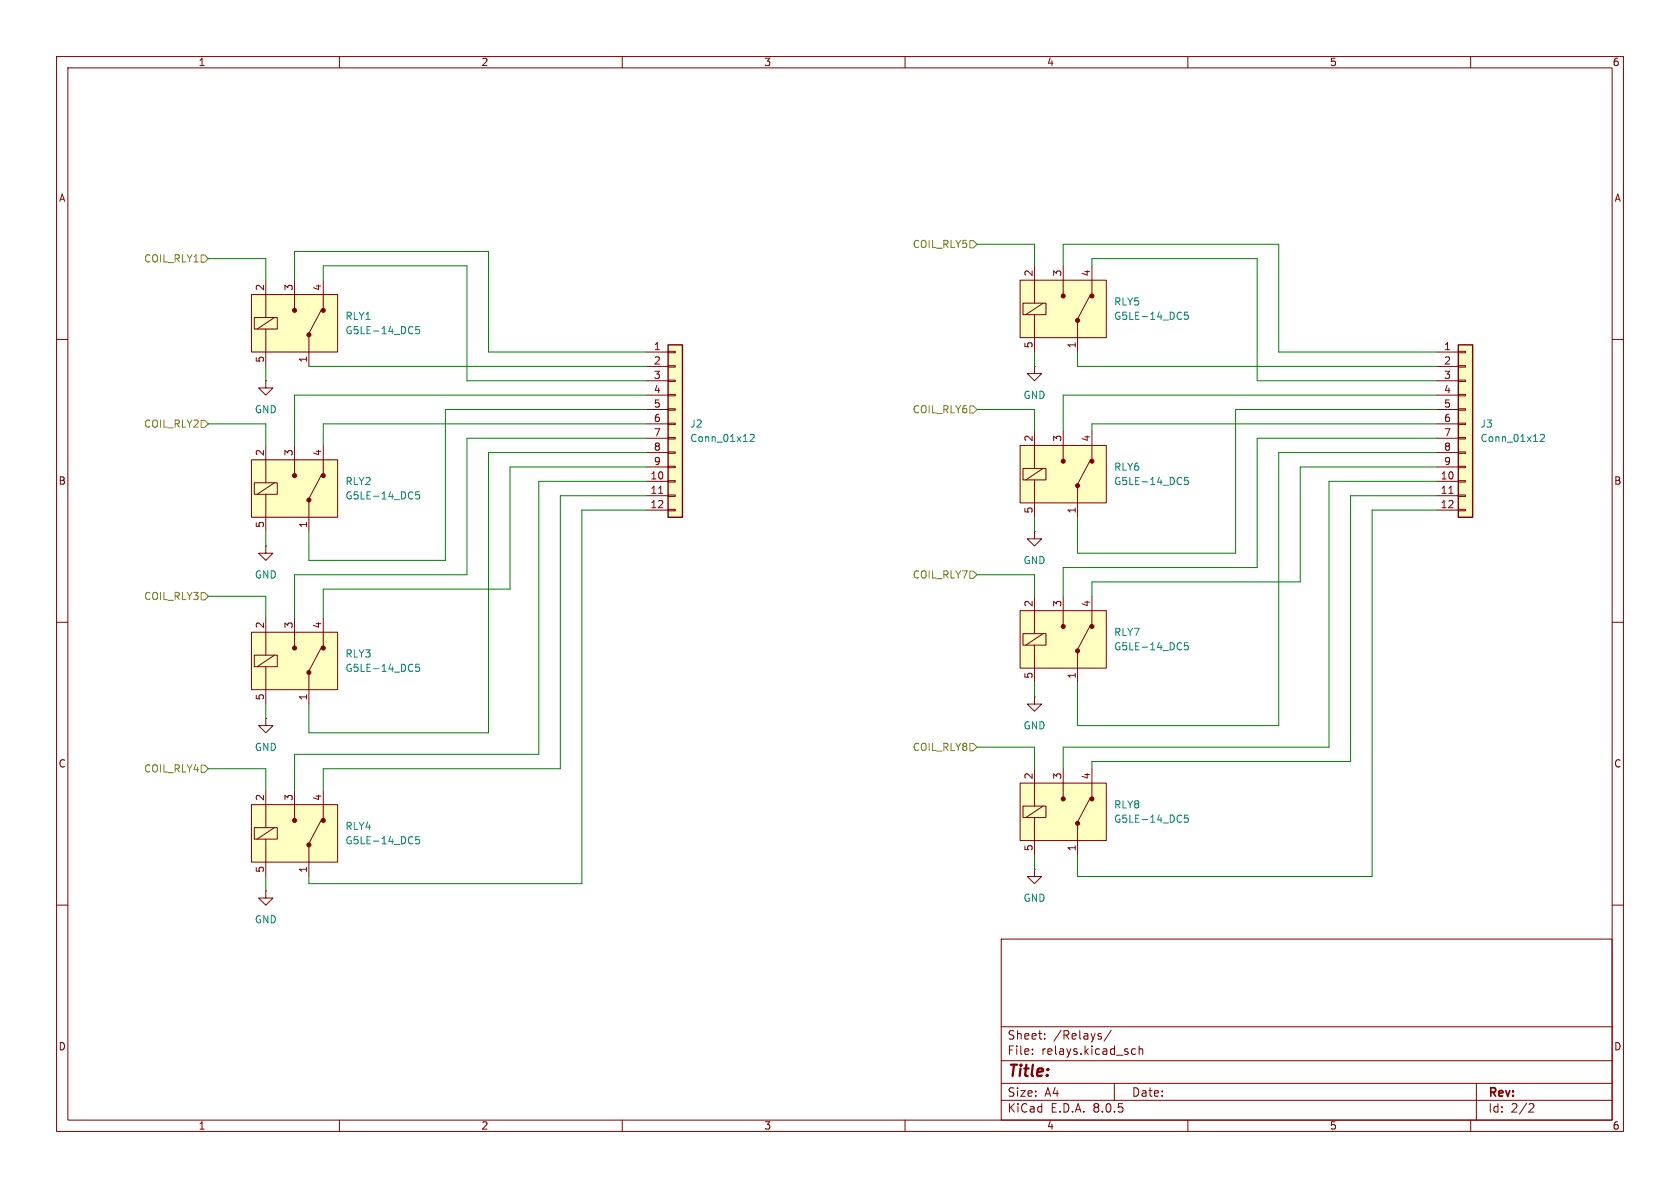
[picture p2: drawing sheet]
<svg xmlns="http://www.w3.org/2000/svg" width="297mm" height="210mm" viewBox="0 0 297 210" stroke-linecap="round" stroke-linejoin="round" font-family="sans-serif">
<g fill="none" stroke="#840000" stroke-width=".18">
<path d="M10 10h277v190h-277zM12 12h273v186h-273zM60 10v2M110 10v2M160 10v2M210 10v2M260 10v2M10 60h2M285 60h2M182.9 64.8v1.2h1.2l-1.2 1.3-1.3-1.3h1.3M182.9 64.8h.1M10 110h2"/>
<path d="M285 110h2M10 160h2M182.9 153.7v1.2h1.2l-1.2 1.3-1.3-1.3h1.3M182.9 153.7h.1M285 160h2M177 166h108v32h-108zM60 198v2M110 198v2M160 198v2M177 194.5h108M177 191.5h108M177 187.5h108"/>
<path d="M177 181.5h108M182.5 186.3v.1M182.5 185.5v.1M184.7 183.6v.1M184.7 182.8v.1M194.5 183.2l.2 .2-.2 .3M194.5 182.7l.2 .1M196.5 182.1l-1.3 2M197 191.5v3M200.1 186.3l.2 .1 .4-.1M200.7 185.5l-.4-.1-.2 .1M201.4 185.5l.2-.1 .4 .1v.9"/>
<path d="M201.4 184.9v1.5M210 198v2M260 198v2M261 191.5v6.5M270.5 195.1l.5 .1 .2 .3-1 1.1h1"/>
</g>
<path d="M118.1 61h2.5v30.4h-2.5z" fill="#ffffc2"/>
<g fill="none" stroke="#840000" stroke-width=".18">
<path d="M114.3 62.2h3.8M114.3 64.8h3.8M114.3 67.3h3.8M114.3 69.9h3.8M114.3 72.4h3.8M114.3 74.9h3.8M114.3 77.5h3.8M118.1 79.9h1.3v.2h-1.3zM118.1 77.3h1.3v.3h-1.3zM118.1 74.8h1.3v.3h-1.3zM118.1 72.3h1.3v.2h-1.3zM118.1 69.7h1.3v.3h-1.3z"/>
<path d="M118.1 67.2h1.3v.2h-1.3zM118.1 64.6h1.3v.3h-1.3zM118.1 62.1h1.3v.3h-1.3zM114.3 85.1h3.8M114.3 87.6h3.8M114.3 90.2h3.8M114.3 80h3.8M114.3 82.6h3.8M116.4 87.2h.8M118.1 90h1.3v.3h-1.3zM118.1 87.5h1.3v.3h-1.3zM118.1 85h1.3v.2h-1.3z"/>
<path d="M118.1 82.4h1.3v.3h-1.3z"/>
</g>
<path d="M118.1 61h2.5v30.4h-2.5z" fill="none" stroke="#840000" stroke-width=".25"/>
<path d="M132.6 76.9l.5-.1 .2 .3-.7 .9h.7" fill="none" stroke="#008484" stroke-width=".18"/>
<path d="M257.8 61h2.5v30.4h-2.5z" fill="#ffffc2"/>
<g fill="none" stroke="#840000" stroke-width=".18">
<path d="M254 62.2h3.8M254 64.8h3.8M254 67.3h3.8M254 69.9h3.8M254 72.4h3.8M254 74.9h3.8M254 77.5h3.8M257.8 79.9h1.3v.2h-1.3zM257.8 77.3h1.3v.3h-1.3zM257.8 74.8h1.3v.3h-1.3zM257.8 72.3h1.3v.2h-1.3zM257.8 69.7h1.3v.3h-1.3z"/>
<path d="M257.8 67.2h1.3v.2h-1.3zM257.8 64.6h1.3v.3h-1.3zM257.8 62.1h1.3v.3h-1.3zM254 85.1h3.8M254 87.6h3.8M254 90.2h3.8M254 80h3.8M254 82.6h3.8M256.1 87.2h.8M257.8 90h1.3v.3h-1.3zM257.8 87.5h1.3v.3h-1.3zM257.8 85h1.3v.2h-1.3z"/>
<path d="M257.8 82.4h1.3v.3h-1.3z"/>
</g>
<path d="M257.8 61h2.5v30.4h-2.5z" fill="none" stroke="#840000" stroke-width=".25"/>
<path d="M272.3 76.9l.5-.1 .2 .3-.7 .9h.7" fill="none" stroke="#008484" stroke-width=".18"/>
<path d="M44.4 52.1h15.3v10.1h-15.3z" fill="#ffffc2"/>
<path d="M44.4 52.1h15.3v10.1h-15.3zM45 56.1h4v2.1h-4zM47 49.5v6.6M47 58.2v6.6M48.5 56.1l-3 2.1M52.1 49.5v5.1M54.6 59.4v5.4M56.9 54.6l-2.3 4.3M57.1 49.5v5.1" fill="none" stroke="#840000" stroke-width=".18"/>
<g fill="#840000" stroke="#840000" stroke-width=".18">
<circle cx="52.1" cy="54.9" r=".36"/>
<circle cx="54.6" cy="59.2" r=".36"/>
<circle cx="57.1" cy="54.9" r=".36"/>
</g>
<path d="M74.1 57.7h-.6v.6l.2-.1 .4 .1 .1 .2-.1 .4-.1 .1-.5-.1" fill="none" stroke="#008484" stroke-width=".18"/>
<path d="M180.3 49.5h15.3v10.2h-15.3z" fill="#ffffc2"/>
<path d="M180.3 49.5h15.3v10.2h-15.3zM180.8 53.6h4.1v2h-4.1zM182.9 47v6.6M182.9 55.6v6.6M184.4 53.6l-3 2M188 47v5.1M190.5 56.9v5.3M192.8 52.1l-2.3 4.3M193 47v5.1" fill="none" stroke="#840000" stroke-width=".18"/>
<g fill="#840000" stroke="#840000" stroke-width=".18">
<circle cx="188" cy="52.3" r=".36"/>
<circle cx="190.5" cy="56.6" r=".36"/>
<circle cx="193" cy="52.3" r=".36"/>
</g>
<path d="M210 55.2h-.6v.6l.1-.1h.5l.1 .2-.1 .4-.2 .2-.4-.2" fill="none" stroke="#008484" stroke-width=".18"/>
<path d="M180.3 78.7h15.3v10.2h-15.3z" fill="#ffffc2"/>
<g fill="none" stroke="#840000" stroke-width=".18">
<path d="M47 67.3v1.3h1.3l-1.3 1.3-1.3-1.3h1.3M47 67.3h.1M180.3 78.7h15.3v10.2h-15.3zM182.9 76.2v6.6M188 76.2v5.1M193 76.2v5.1M47 96.5v1.3h1.3l-1.3 1.3-1.3-1.3h1.3M47 96.5h.1M180.8 82.8h4.1v2h-4.1zM182.9 84.8v6.6M184.4 82.8l-3 2M190.5 86.1v5.3"/>
<path d="M192.8 81.3l-2.3 4.3"/>
</g>
<g fill="#840000" stroke="#840000" stroke-width=".18">
<circle cx="188" cy="81.5" r=".36"/>
<circle cx="190.5" cy="85.9" r=".36"/>
<circle cx="193" cy="81.5" r=".36"/>
</g>
<path d="M210 84.4h-.6v.6l.1-.1h.5l.1 .2-.1 .4-.2 .2-.4-.2" fill="none" stroke="#008484" stroke-width=".18"/>
<path d="M44.4 81.3h15.3v10.1h-15.3z" fill="#ffffc2"/>
<path d="M47 78.7v6.6M52.1 78.7v5.1M57.1 78.7v5.1M44.4 81.3h15.3v10.1h-15.3zM45 85.3h4v2.1h-4zM47 87.4v6.6M48.5 85.3l-3 2.1M54.6 88.6v5.4M56.9 83.8l-2.3 4.3M182.9 123.2v1.3h1.2l-1.2 1.2-1.3-1.2h1.3M182.9 123.2h.1" fill="none" stroke="#840000" stroke-width=".18"/>
<g fill="#840000" stroke="#840000" stroke-width=".18">
<circle cx="52.1" cy="84.1" r=".36"/>
<circle cx="54.6" cy="88.4" r=".36"/>
<circle cx="57.1" cy="84.1" r=".36"/>
</g>
<path d="M74.1 86.9h-.6v.6l.2-.1 .4 .1 .1 .2-.1 .4-.1 .1-.5-.1" fill="none" stroke="#008484" stroke-width=".18"/>
<path d="M180.3 108h15.3v10.1h-15.3z" fill="#ffffc2"/>
<path d="M180.3 108h15.3v10.1h-15.3zM180.8 112h4.1v2h-4.1zM182.9 105.4v6.6M182.9 114v6.7M184.4 112l-3 2M188 105.4v5.1M190.5 115.3v5.4M192.8 110.5l-2.3 4.3M193 105.4v5.1" fill="none" stroke="#840000" stroke-width=".18"/>
<g fill="#840000" stroke="#840000" stroke-width=".18">
<circle cx="188" cy="110.7" r=".36"/>
<circle cx="190.5" cy="115.1" r=".36"/>
<circle cx="193" cy="110.7" r=".36"/>
</g>
<path d="M210 113.6h-.6v.6l.1-.1 .5 .1 .1 .1-.1 .5-.2 .1-.4-.1" fill="none" stroke="#008484" stroke-width=".18"/>
<path d="M44.4 111.8h15.3v10.1h-15.3z" fill="#ffffc2"/>
<g fill="none" stroke="#840000" stroke-width=".18">
<path d="M182.9 94v1.3h1.2l-1.2 1.2-1.3-1.2h1.3M182.9 94h.1M44.4 111.8h15.3v10.1h-15.3zM45 115.8h4v2.1h-4zM47 109.2v6.6M47 117.9v6.6M48.5 115.8l-3 2.1M52.1 109.2v5.1M54.6 119.1v5.4M56.9 114.3l-2.3 4.3M57.1 109.2v5.1M47 127v1.3h1.3l-1.3 1.2-1.3-1.2h1.3"/>
<path d="M47 127h.1"/>
</g>
<g fill="#840000" stroke="#840000" stroke-width=".18">
<circle cx="52.1" cy="114.6" r=".36"/>
<circle cx="54.6" cy="118.9" r=".36"/>
<circle cx="57.1" cy="114.6" r=".36"/>
</g>
<path d="M74.1 117.4h-.6v.6l.2-.1 .4 .1 .1 .1-.1 .5-.1 .1-.5-.1" fill="none" stroke="#008484" stroke-width=".18"/>
<path d="M44.4 142.2h15.3v10.2h-15.3z" fill="#ffffc2"/>
<path d="M47 139.7v6.6M52.1 139.7v5.1M57.1 139.7v5.1M44.4 142.2h15.3v10.2h-15.3zM45 146.3h4v2h-4zM47 157.5v1.3h1.3l-1.3 1.2-1.3-1.2h1.3M47 157.5h.1M47 148.3v6.6M48.5 146.3l-3 2M54.6 149.6v5.3M56.9 144.8l-2.3 4.3" fill="none" stroke="#840000" stroke-width=".18"/>
<g fill="#840000" stroke="#840000" stroke-width=".18">
<circle cx="52.1" cy="145" r=".36"/>
<circle cx="54.6" cy="149.4" r=".36"/>
<circle cx="57.1" cy="145" r=".36"/>
</g>
<path d="M74.1 147.9h-.6v.6l.2-.1h.4l.1 .2-.1 .4-.1 .2-.5-.2" fill="none" stroke="#008484" stroke-width=".18"/>
<path d="M180.3 138.4h15.3v10.2h-15.3z" fill="#ffffc2"/>
<path d="M180.3 138.4h15.3v10.2h-15.3zM182.9 135.9v6.6M188 135.9v5.1M193 135.9v5.1M180.8 142.5h4.1v2h-4.1zM182.9 144.5v6.6M184.4 142.5l-3 2M190.5 145.8v5.3M192.8 141l-2.3 4.3" fill="none" stroke="#840000" stroke-width=".18"/>
<g fill="#840000" stroke="#840000" stroke-width=".18">
<circle cx="188" cy="141.2" r=".36"/>
<circle cx="190.5" cy="145.5" r=".36"/>
<circle cx="193" cy="141.2" r=".36"/>
</g>
<path d="M210 144.1h-.6v.6l.1-.1h.5l.1 .2-.1 .4-.2 .2-.4-.2" fill="none" stroke="#008484" stroke-width=".18"/>
<path d="M35.6 45.1h.6l.6 .6-.6 .7h-.6zM171.4 42.5h.7l.6 .7-.6 .6h-.7zM35.6 74.3h.6l.6 .6-.6 .7h-.6zM171.4 71.8h.7l.6 .6-.6 .6h-.7zM35.6 104.8h.6l.6 .6-.6 .6h-.6zM171.4 101h.7l.6 .6-.6 .6h-.7zM35.6 135.3h.6l.6 .6-.6 .6h-.6zM171.4 131.4h.7l.6 .7-.6 .6h-.7z" fill="none" stroke="#848400" stroke-width=".18"/>
<g fill="none" stroke="#008400" stroke-width=".18">
<path d="M36.8 45.7h10.2v3.8M52.1 49.5v-5h34.3v17.7h27.9M57.1 49.5v-2.5h25.4v20.3h31.8M172.7 43.2h10.2v3.8M188 47v-3.8h38.1v19h27.9M193 47v-1.3h29.2v21.6h31.8M36.8 74.9h10.2v3.8M47 64.8v2.5M54.6 64.8h59.7M114.3 74.9h-57.2v3.8M114.3 69.9h-62.2v8.8M114.3 77.5h-31.8v24.1h-30.4v7.6"/>
<path d="M114.3 72.4h-35.6v26.7h-24.1v-5.1M172.7 72.4h10.2v3.8M182.9 62.2v2.6M190.5 62.2v2.6h63.5M254 69.9h-66v6.3M254 77.5h-31.8v22.8h-34.2v5.1M254 74.9h-61v1.3M254 72.4h-35.6v25.4h-27.9v-6.4M47 94v2.5M114.3 80h-27.9v49.5h-31.8v-5M114.3 85.1h-19.1v48.3h-43.1v6.3M114.3 82.6h-24.1v21.5h-33.1v5.1"/>
<path d="M114.3 87.6h-15.2v48.3h-42v3.8M114.3 90.2h-11.4v66h-48.3v-1.3M182.9 91.4v2.6M254 80h-27.9v48.3h-35.6v-7.6M254 85.1h-19.1v47h-46.9v3.8M254 82.6h-24.1v20.3h-36.9v2.5M254 87.6h-15.2v47h-45.8v1.3M254 90.2h-11.4v64.7h-52.1v-3.8M36.8 105.4h10.2v3.8M172.7 101.6h10.2v3.8M36.8 135.9h10.2v3.8M47 124.5v2.5"/>
<path d="M172.7 132.1h10.2v3.8M182.9 120.7v2.5M47 154.9v2.6M182.9 151.1v2.6"/>
</g>
<text font-size="2.8" fill="#840000" x="178" y="190.9">Title:</text>
<g font-size="2.1" fill="#840000">
<text x="178" y="184">Sheet:</text>
<text x="186.2" y="184">/Relays/</text>
<text x="178" y="186.7">File:</text>
<text x="184.1" y="186.7">relays.kicad_sch</text>
<text x="178" y="196.9">KiCad</text>
<text x="178" y="194.1">Size:</text>
<text x="184.7" y="194.1">A4</text>
<text x="185.7" y="196.9">E.D.A.</text>
<text x="193.3" y="196.9">8.0.5</text>
<text x="200" y="194.1">Date:</text>
<text x="263" y="194.3">Rev:</text>
<text x="263" y="196.9">Id:</text>
<text x="267.1" y="196.9">2/2</text>
</g>
<g font-size="1.8" fill="#840000">
<text x="35" y="11.9">1</text>
<text x="85" y="11.9">2</text>
<text x="135" y="11.9">3</text>
<text x="185" y="11.9">4</text>
<text x="235" y="11.9">5</text>
<text x="285" y="11.9">6</text>
<text x="10.3" y="35.9">A</text>
<text x="285.3" y="35.9">A</text>
<text x="46.7" y="51.5" transform="rotate(-90 46.7 51.5)">2</text>
<text x="51.8" y="51.5" transform="rotate(-90 51.8 51.5)">3</text>
<text x="56.9" y="51.5" transform="rotate(-90 56.9 51.5)">4</text>
<text x="182.6" y="49" transform="rotate(-90 182.6 49)">2</text>
<text x="187.7" y="49" transform="rotate(-90 187.7 49)">3</text>
<text x="192.8" y="49" transform="rotate(-90 192.8 49)">4</text>
<text x="46.7" y="64.2" transform="rotate(-90 46.7 64.2)">5</text>
<text x="54.4" y="64.2" transform="rotate(-90 54.4 64.2)">1</text>
<text x="115.5" y="62">1</text>
<text x="115.5" y="64.5">2</text>
<text x="182.6" y="61.7" transform="rotate(-90 182.6 61.7)">5</text>
<text x="190.2" y="61.7" transform="rotate(-90 190.2 61.7)">1</text>
<text x="255.2" y="62">1</text>
<text x="255.2" y="64.5">2</text>
<text x="115.5" y="67.1">3</text>
<text x="115.5" y="69.6">4</text>
<text x="255.2" y="67.1">3</text>
<text x="255.2" y="69.6">4</text>
<text x="115.5" y="72.1">5</text>
<text x="115.5" y="74.7">6</text>
<text x="115.5" y="77.2">7</text>
<text x="255.2" y="72.1">5</text>
<text x="255.2" y="74.7">6</text>
<text x="255.2" y="77.2">7</text>
<text x="46.7" y="80.7" transform="rotate(-90 46.7 80.7)">2</text>
<text x="51.8" y="80.7" transform="rotate(-90 51.8 80.7)">3</text>
<text x="56.9" y="80.7" transform="rotate(-90 56.9 80.7)">4</text>
<text x="115.5" y="79.8">8</text>
<text x="115.5" y="82.3">9</text>
<text x="182.6" y="78.2" transform="rotate(-90 182.6 78.2)">2</text>
<text x="187.7" y="78.2" transform="rotate(-90 187.7 78.2)">3</text>
<text x="192.8" y="78.2" transform="rotate(-90 192.8 78.2)">4</text>
<text x="255.2" y="79.8">8</text>
<text x="255.2" y="82.3">9</text>
<text x="10.3" y="85.9">B</text>
<text x="114.9" y="84.8">10</text>
<text x="114.9" y="87.4">11</text>
<text x="114.9" y="89.9">12</text>
<text x="254.6" y="84.8">10</text>
<text x="254.6" y="87.4">11</text>
<text x="254.6" y="89.9">12</text>
<text x="285.3" y="85.9">B</text>
<text x="46.7" y="93.4" transform="rotate(-90 46.7 93.4)">5</text>
<text x="54.4" y="93.4" transform="rotate(-90 54.4 93.4)">1</text>
<text x="182.6" y="90.9" transform="rotate(-90 182.6 90.9)">5</text>
<text x="190.2" y="90.9" transform="rotate(-90 190.2 90.9)">1</text>
<text x="182.6" y="107.4" transform="rotate(-90 182.6 107.4)">2</text>
<text x="187.7" y="107.4" transform="rotate(-90 187.7 107.4)">3</text>
<text x="192.8" y="107.4" transform="rotate(-90 192.8 107.4)">4</text>
<text x="46.7" y="111.2" transform="rotate(-90 46.7 111.2)">2</text>
<text x="51.8" y="111.2" transform="rotate(-90 51.8 111.2)">3</text>
<text x="56.9" y="111.2" transform="rotate(-90 56.9 111.2)">4</text>
<text x="46.7" y="123.9" transform="rotate(-90 46.7 123.9)">5</text>
<text x="54.4" y="123.9" transform="rotate(-90 54.4 123.9)">1</text>
<text x="182.6" y="120.1" transform="rotate(-90 182.6 120.1)">5</text>
<text x="190.2" y="120.1" transform="rotate(-90 190.2 120.1)">1</text>
<text x="10.3" y="135.9">C</text>
<text x="182.6" y="137.9" transform="rotate(-90 182.6 137.9)">2</text>
<text x="187.7" y="137.9" transform="rotate(-90 187.7 137.9)">3</text>
<text x="192.8" y="137.9" transform="rotate(-90 192.8 137.9)">4</text>
<text x="285.3" y="135.9">C</text>
<text x="46.7" y="141.7" transform="rotate(-90 46.7 141.7)">2</text>
<text x="51.8" y="141.7" transform="rotate(-90 51.8 141.7)">3</text>
<text x="56.9" y="141.7" transform="rotate(-90 56.9 141.7)">4</text>
<text x="46.7" y="154.4" transform="rotate(-90 46.7 154.4)">5</text>
<text x="54.4" y="154.4" transform="rotate(-90 54.4 154.4)">1</text>
<text x="182.6" y="150.6" transform="rotate(-90 182.6 150.6)">5</text>
<text x="190.2" y="150.6" transform="rotate(-90 190.2 150.6)">1</text>
<text x="10.3" y="185.9">D</text>
<text x="285.3" y="185.9">D</text>
<text x="35" y="199.9">1</text>
<text x="85" y="199.9">2</text>
<text x="135" y="199.9">3</text>
<text x="185" y="199.9">4</text>
<text x="235" y="199.9">5</text>
<text x="285" y="199.9">6</text>
</g>
<g font-size="1.8" fill="#848400">
<text x="25.4" y="46.6">COIL_RLY1</text>
<text x="161.3" y="44">COIL_RLY5</text>
<text x="25.4" y="75.8">COIL_RLY2</text>
<text x="161.3" y="73.3">COIL_RLY6</text>
<text x="25.4" y="106.3">COIL_RLY3</text>
<text x="161.3" y="102.5">COIL_RLY7</text>
<text x="25.4" y="136.8">COIL_RLY4</text>
<text x="161.3" y="132.9">COIL_RLY8</text>
</g>
<g font-size="1.8" fill="#008484">
<text x="61" y="59.3">G5LE-14_DC5</text>
<text x="61" y="56.7">RLY1</text>
<text x="196.9" y="56.7">G5LE-14_DC5</text>
<text x="196.9" y="54.2">RLY5</text>
<text x="180.8" y="70.7">GND</text>
<text x="45" y="73.3">GND</text>
<text x="121.9" y="75.8">J2</text>
<text x="261.6" y="75.8">J3</text>
<text x="121.9" y="78.3">Conn_01x12</text>
<text x="196.9" y="83.4">RLY6</text>
<text x="261.6" y="78.3">Conn_01x12</text>
<text x="61" y="88.5">G5LE-14_DC5</text>
<text x="61" y="86">RLY2</text>
<text x="196.9" y="86">G5LE-14_DC5</text>
<text x="180.8" y="99.9">GND</text>
<text x="45" y="102.5">GND</text>
<text x="196.9" y="112.6">RLY7</text>
<text x="61" y="119">G5LE-14_DC5</text>
<text x="61" y="116.4">RLY3</text>
<text x="196.9" y="115.2">G5LE-14_DC5</text>
<text x="180.8" y="129.1">GND</text>
<text x="45" y="132.9">GND</text>
<text x="196.9" y="143.1">RLY8</text>
<text x="61" y="149.5">G5LE-14_DC5</text>
<text x="61" y="146.9">RLY4</text>
<text x="196.9" y="145.6">G5LE-14_DC5</text>
<text x="180.8" y="159.6">GND</text>
<text x="45" y="163.4">GND</text>
</g>
</svg>
